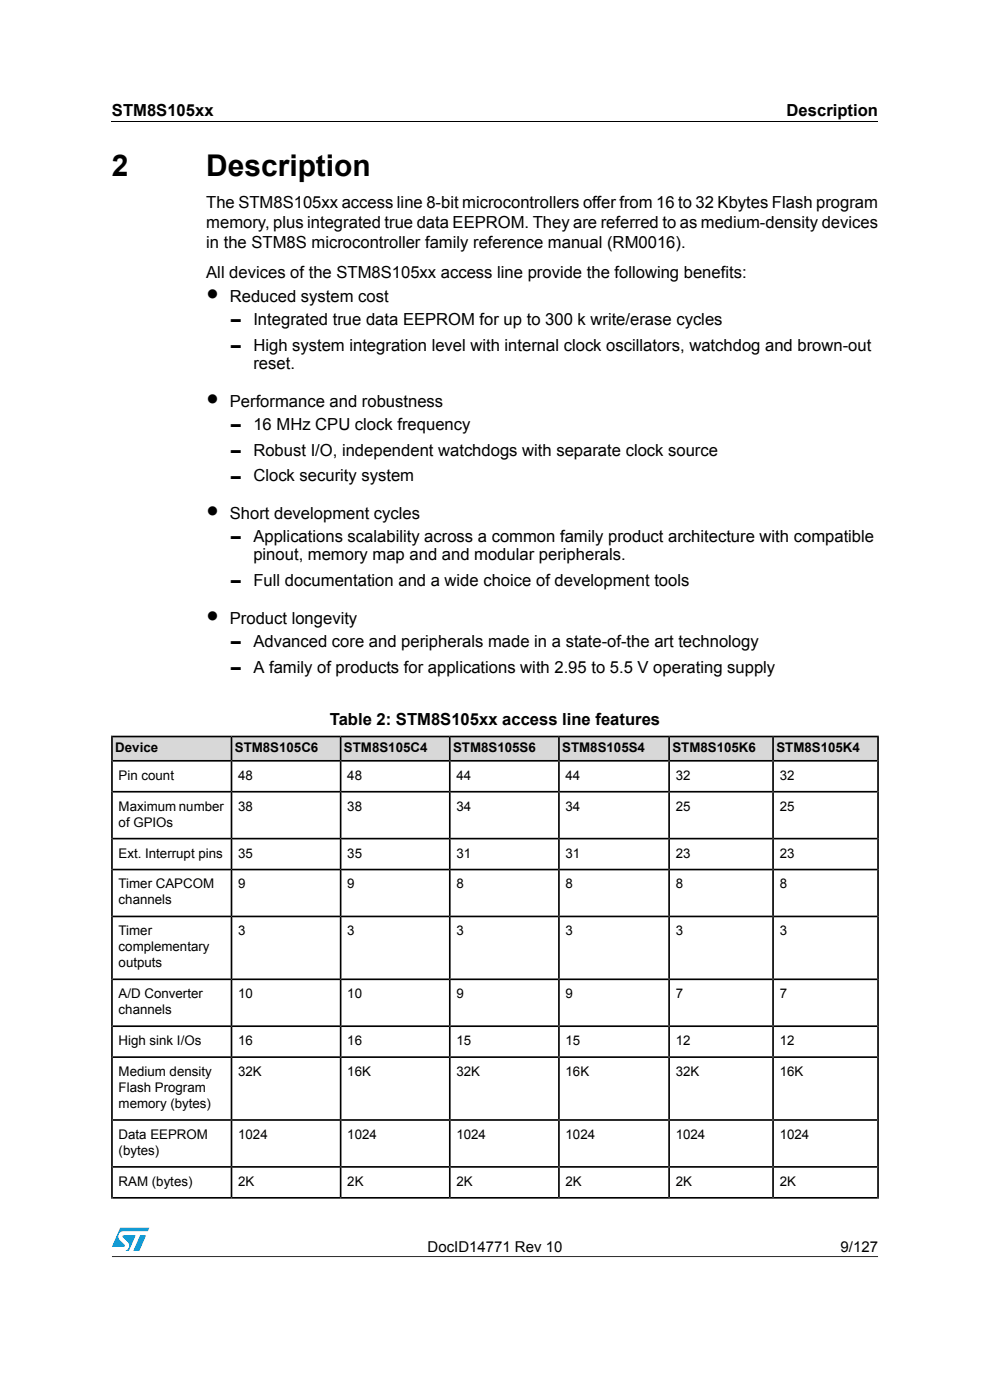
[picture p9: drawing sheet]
<svg xmlns="http://www.w3.org/2000/svg" width="210mm" height="297mm" viewBox="0 0 210 297" stroke-linecap="round" stroke-linejoin="round" font-family="sans-serif">
<g fill="#d8d8d8">
<path d="M164 156.4h22.3v4.8h-22.3z"/>
<path d="M141.9 156.4h21.9v4.8h-21.9z"/>
<path d="M118.6 156.4h23.2v4.8h-23.2z"/>
<path d="M95.4 156.4h23v4.8h-23z"/>
<path d="M72.3 156.4h22.9v4.8h-22.9z"/>
<path d="M49.1 156.4h23v4.8h-23z"/>
<path d="M23.8 156.4h25.1v4.8h-25.1z"/>
</g>
<g fill="#000">
<path d="M23.6 156.1h25.5v.1l-.2 .2h-25zM49.1 156.1h23.2v.1l-.2 .2h-22.8zM72.3 156.1h23.1v.1l-.2 .2h-22.8zM95.4 156.1h23.2v.1l-.2 .2h-22.8zM118.6 156.1h23.3v.1l-.1 .2h-23.1zM141.9 156.1h22.1v.1l-.2 .2h-21.7zM164 156.1h22.4l-.3 .3h-21.9zM23.9 177.7h25l.2 .2-.2 .2h-25l-.1-.2zM23.8 168l.1-.2h25l.2 .2-.2 .1h-25zM23.8 161.4l.1-.2h25l.2 .2-.2 .2h-25zM23.6 168l.3 .1v9.6l-.1 .2h-.2zM23.6 161.4l.3 .2v6.2l-.1 .2h-.2z"/>
<path d="M23.6 156.1l.3 .3v4.8l-.1 .2h-.2zM49.3 177.7h22.8l.2 .2-.2 .2h-22.8l-.2-.2zM49.1 168l.2-.2h22.8l.2 .2-.2 .1h-22.8zM49.1 161.4l.2-.2h22.8l.2 .2-.2 .2h-22.8zM48.9 168.1l.2-.1 .2 .1v9.6l-.2 .2-.2-.2zM48.9 161.6l.2-.2 .2 .2v6.2l-.2 .2-.2-.2zM48.9 156.4l.2-.2 .2 .2v4.8l-.2 .2-.2-.2zM72.3 177.9l.1-.2h22.8l.2 .2-.2 .2h-22.8zM72.3 168l.1-.2h22.8l.2 .2-.2 .1h-22.8zM72.3 161.4l.1-.2h22.8l.2 .2-.2 .2h-22.8zM72.1 168.1l.2-.1 .1 .1v9.6l-.1 .2-.2-.2zM72.1 161.6l.2-.2 .1 .2v6.2l-.1 .2-.2-.2z"/>
<path d="M72.1 156.4l.2-.2 .1 .2v4.8l-.1 .2-.2-.2zM95.4 177.9l.2-.2h22.8l.2 .2-.2 .2h-22.8zM95.4 168l.2-.2h22.8l.2 .2-.2 .1h-22.8zM95.4 161.4l.2-.2h22.8l.2 .2-.2 .2h-22.8zM95.2 168.1l.2-.1 .2 .1v9.6l-.2 .2-.2-.2zM95.2 161.6l.2-.2 .2 .2v6.2l-.2 .2-.2-.2zM95.2 156.4l.2-.2 .2 .2v4.8l-.2 .2-.2-.2zM118.7 177.7h23.1l.1 .2-.1 .2h-23.1l-.1-.2zM118.6 168l.1-.2h23.1l.1 .2-.1 .1h-23.1zM118.6 161.4l.1-.2h23.1l.1 .2-.1 .2h-23.1zM118.4 168.1l.2-.1 .1 .1v9.6l-.1 .2-.2-.2zM118.4 161.6l.2-.2 .1 .2v6.2l-.1 .2-.2-.2z"/>
<path d="M118.4 156.4l.2-.2 .1 .2v4.8l-.1 .2-.2-.2zM142.1 177.7h21.7l.2 .2-.2 .2h-21.7l-.2-.2zM141.9 168l.2-.2h21.7l.2 .2-.2 .1h-21.7zM141.9 161.4l.2-.2h21.7l.2 .2-.2 .2h-21.7zM141.8 168.1l.1-.1 .2 .1v9.6l-.2 .2-.1-.2zM141.8 161.6l.1-.2 .2 .2v6.2l-.2 .2-.1-.2zM141.8 156.4l.1-.2 .2 .2v4.8l-.2 .2-.1-.2zM164 177.9l.2-.2h21.9l.2 .2-.2 .2h-21.9zM164 168l.2-.2h21.9l.2 .2-.2 .1h-21.9zM164 161.4l.2-.2h21.9l.2 .2-.2 .2h-21.9zM163.8 168.1l.2-.1 .2 .1v9.6l-.2 .2-.2-.2zM163.8 161.6l.2-.2 .2 .2v6.2l-.2 .2-.2-.2z"/>
<path d="M163.8 156.4l.2-.2 .2 .2v4.8l-.2 .2-.2-.2zM186.1 168.1l.3-.1v9.9l-.3-.2zM186.1 161.6l.3-.2v6.6l-.3-.2zM186.1 156.4l.3-.3v5.3l-.3-.2zM23.9 194.2h25l.2 .2-.2 .2h-25l-.1-.2zM23.8 184.5l.1-.2h25l.2 .2-.2 .1h-25zM23.6 184.5l.3 .1v9.6l-.1 .2h-.2zM23.6 177.9l.3 .2v6.2l-.1 .2h-.2zM49.3 194.2h22.8l.2 .2-.2 .2h-22.8l-.2-.2zM49.1 184.5l.2-.2h22.8l.2 .2-.2 .1h-22.8zM48.9 184.6l.2-.1 .2 .1v9.6l-.2 .2-.2-.2zM49.1 177.9l.2 .2v6.2l-.2 .2-.2-.2v-6.2z"/>
<path d="M72.3 194.4l.1-.2h22.8l.2 .2-.2 .2h-22.8zM72.3 184.5l.1-.2h22.8l.2 .2-.2 .1h-22.8zM72.1 184.6l.2-.1 .1 .1v9.6l-.1 .2-.2-.2zM72.1 178.1l.2-.2 .1 .2v6.2l-.1 .2-.2-.2zM95.4 194.4l.2-.2h22.8l.2 .2-.2 .2h-22.8zM95.4 184.5l.2-.2h22.8l.2 .2-.2 .1h-22.8zM95.2 184.6l.2-.1 .2 .1v9.6l-.2 .2-.2-.2zM95.4 177.9l.2 .2v6.2l-.2 .2-.2-.2v-6.2zM118.6 194.4l.1-.2h23.1l.1 .2-.1 .2h-23.1zM118.6 184.5l.1-.2h23.1l.1 .2-.1 .1h-23.1zM118.4 184.6l.2-.1 .1 .1v9.6l-.1 .2-.2-.2zM118.4 178.1l.2-.2 .1 .2v6.2l-.1 .2-.2-.2z"/>
<path d="M142.1 194.2h21.7l.2 .2-.2 .2h-21.7l-.2-.2zM141.9 184.5l.2-.2h21.7l.2 .2-.2 .1h-21.7zM141.8 184.6l.1-.1 .2 .1v9.6l-.2 .2-.1-.2zM141.8 178.1l.1-.2 .2 .2v6.2l-.2 .2-.1-.2zM164 194.4l.2-.2h21.9l.2 .2-.2 .2h-21.9zM164 184.5l.2-.2h21.9l.2 .2-.2 .1h-21.9zM163.8 184.6l.2-.1 .2 .1v9.6l-.2 .2-.2-.2zM163.8 178.1l.2-.2 .2 .2v6.2l-.2 .2-.2-.2zM186.1 184.6l.3-.1v9.9l-.3-.2zM186.3 177.9h.1v6.6l-.3-.2v-6.2zM23.8 217.7l.1-.2h25l.2 .2-.2 .2h-25zM23.9 207.6h25l.2 .2-.2 .1h-25l-.1-.1z"/>
<path d="M23.6 207.8l.3 .1v9.6l-.1 .2h-.2zM23.6 194.4l.3 .2v13l-.1 .2h-.2zM49.1 217.7l.2-.2h22.8l.2 .2-.2 .2h-22.8zM49.1 207.8l.2-.2h22.8l.2 .2-.2 .1h-22.8zM48.9 207.9l.2-.1 .2 .1v9.6l-.2 .2-.2-.2zM48.9 194.6l.2-.2 .2 .2v13l-.2 .2-.2-.2zM72.3 217.7l.1-.2h22.8l.2 .2-.2 .2h-22.8zM72.3 207.8l.1-.2h22.8l.2 .2-.2 .1h-22.8zM72.1 207.9l.2-.1 .1 .1v9.6l-.1 .2-.2-.2zM72.1 194.6l.2-.2 .1 .2v13l-.1 .2-.2-.2zM95.4 217.7l.2-.2h22.8l.2 .2-.2 .2h-22.8zM95.4 207.8l.2-.2h22.8l.2 .2-.2 .1h-22.8z"/>
<path d="M95.2 207.9l.2-.1 .2 .1v9.6l-.2 .2-.2-.2zM95.2 194.6l.2-.2 .2 .2v13l-.2 .2-.2-.2zM118.6 217.7l.1-.2h23.1l.1 .2-.1 .2h-23.1zM118.6 207.8l.1-.2h23.1l.1 .2-.1 .1h-23.1zM118.4 207.9l.2-.1 .1 .1v9.6l-.1 .2-.2-.2zM118.4 194.6l.2-.2 .1 .2v13l-.1 .2-.2-.2zM141.9 217.7l.2-.2h21.7l.2 .2-.2 .2h-21.7zM142.1 207.6h21.7l.2 .2-.2 .1h-21.7l-.2-.1zM141.8 207.9l.1-.1 .2 .1v9.6l-.2 .2-.1-.2zM141.8 194.6l.1-.2 .2 .2v13l-.2 .2-.1-.2zM164 217.7l.2-.2h21.9l.2 .2-.2 .2h-21.9zM164 207.8l.2-.2h21.9l.2 .2-.2 .1h-21.9z"/>
<path d="M163.8 207.9l.2-.1 .2 .1v9.6l-.2 .2-.2-.2zM163.8 194.6l.2-.2 .2 .2v13l-.2 .2-.2-.2zM186.1 207.9l.3-.1v9.9l-.3-.2zM186.1 194.6l.3-.2v13.4l-.3-.2zM23.8 237.6l.1-.2h25l.2 .2-.2 .2h-25zM23.9 224.1h25l.2 .2-.2 .1h-25l-.1-.1zM23.6 224.3l.3 .1v13l-.1 .2h-.2zM23.6 217.7l.3 .2v6.2l-.1 .2h-.2zM49.1 237.6l.2-.2h22.8l.2 .2-.2 .2h-22.8zM49.1 224.3l.2-.2h22.8l.2 .2-.2 .1h-22.8zM48.9 224.4l.2-.1 .2 .1v13l-.2 .2-.2-.2zM48.9 217.9l.2-.2 .2 .2v6.2l-.2 .2-.2-.2z"/>
<path d="M72.4 237.4h22.8l.2 .2-.2 .2h-22.8l-.1-.2zM72.4 224.1h22.8l.2 .2-.2 .1h-22.8l-.1-.1zM72.1 224.4l.2-.1 .1 .1v13l-.1 .2-.2-.2zM72.1 217.9l.2-.2 .1 .2v6.2l-.1 .2-.2-.2zM95.4 237.6l.2-.2h22.8l.2 .2-.2 .2h-22.8zM95.4 224.3l.2-.2h22.8l.2 .2-.2 .1h-22.8zM95.2 224.4l.2-.1 .2 .1v13l-.2 .2-.2-.2zM95.2 217.9l.2-.2 .2 .2v6.2l-.2 .2-.2-.2zM118.6 237.6l.1-.2h23.1l.1 .2-.1 .2h-23.1zM118.6 224.3l.1-.2h23.1l.1 .2-.1 .1h-23.1zM118.4 224.4l.2-.1 .1 .1v13l-.1 .2-.2-.2zM118.4 217.9l.2-.2 .1 .2v6.2l-.1 .2-.2-.2z"/>
<path d="M141.9 237.6l.2-.2h21.7l.2 .2-.2 .2h-21.7zM141.9 224.3l.2-.2h21.7l.2 .2-.2 .1h-21.7zM141.8 224.4l.1-.1 .2 .1v13l-.2 .2-.1-.2zM141.8 217.9l.1-.2 .2 .2v6.2l-.2 .2-.1-.2zM164.2 237.4h21.9l.2 .2-.2 .2h-21.9l-.2-.2zM164.2 224.1h21.9l.2 .2-.2 .1h-21.9l-.2-.1zM163.8 224.4l.2-.1 .2 .1v13l-.2 .2-.2-.2zM163.8 217.9l.2-.2 .2 .2v6.2l-.2 .2-.2-.2zM186.1 224.4l.3-.1v13.3l-.3-.2zM186.1 217.9l.3-.2v6.6l-.3-.2zM23.8 254.1l.1-.2h25l.2 .4h-25.2zM23.8 247.5l.1-.1h25l.2 .1-.2 .2h-25z"/>
<path d="M23.6 254.1l.3 .2h-.3zM23.6 247.5l.3 .2v6.2l-.1 .2h-.2zM23.6 237.6l.3 .2v9.6l-.1 .1h-.2zM49.1 254.1l.2-.2h22.8l.2 .4h-23.2zM49.1 247.5l.2-.1h22.8l.2 .1-.2 .2h-22.8zM48.9 247.7l.2-.2 .2 .2v6.2l-.2 .2-.2-.2zM48.9 237.8l.2-.2 .2 .2v9.6l-.2 .1-.2-.1zM72.3 254.1l.1-.2h22.8l.2 .4h-23.1zM72.3 247.5l.1-.1h22.8l.2 .1-.2 .2h-22.8zM72.1 247.7l.2-.2 .1 .2v6.2l-.1 .2-.2-.2zM72.1 237.8l.2-.2 .1 .2v9.6l-.1 .1-.2-.1zM95.4 254.1l.2-.2h22.8l.2 .4h-23.2z"/>
<path d="M95.4 247.5l.2-.1h22.8l.2 .1-.2 .2h-22.8zM95.2 247.7l.2-.2 .2 .2v6.2l-.2 .2-.2-.2zM95.2 237.8l.2-.2 .2 .2v9.6l-.2 .1-.2-.1zM118.6 254.1l.1-.2h23.1l.1 .4h-23.3zM118.6 247.5l.1-.1h23.1l.1 .1-.1 .2h-23.1zM118.4 247.7l.2-.2 .1 .2v6.2l-.1 .2-.2-.2zM118.4 237.8l.2-.2 .1 .2v9.6l-.1 .1-.2-.1zM142.1 253.9h21.7l.2 .4h-22.1zM141.9 247.5l.2-.1h21.7l.2 .1-.2 .2h-21.7zM141.8 247.7l.1-.2 .2 .2v6.2l-.2 .2-.1-.2zM141.8 237.8l.1-.2 .2 .2v9.6l-.2 .1-.1-.1zM164 254.1l.2-.2h21.9l.2 .2-.2 .2h-22.1z"/>
<path d="M164 247.5l.2-.1h21.9l.2 .1-.2 .2h-21.9zM163.8 247.7l.2-.2 .2 .2v6.2l-.2 .2-.2-.2zM163.8 237.8l.2-.2 .2 .2v9.6l-.2 .1-.2-.1zM186.1 254.3l.3-.2v.2zM186.1 247.7l.3-.2v6.6l-.3-.2zM186.1 237.8l.3-.2v9.9l-.3-.1zM23.8 266.5h162.5v.2h-162.5z"/>
</g>
<g fill="#0093d1">
<path d="M29.7 262.1h1.3l-1.5 3.3h-1.2z"/>
<path d="M25.5 260.5h6.2l-.3 .7h-5.2a1.12 1.12 0 0 0-1 .7 1.12 1.12 0 0 0 .3 1.2l1 1-.1 .3-2.6 .1z"/>
<path d="M26.1 262.1h2.7l-1.5 3.3-.7-.1a1.17 1.17 0 0 0 .5-1.8l-1.1-1.1z"/>
</g>
<path d="M23.8 25.8h162.5" fill="none" stroke="#000" stroke-width=".21"/>
<g font-size="7.8">
<text x="43.8" y="65.1">•</text>
<text x="48.8" y="70.1">-</text>
<text x="48.8" y="75.5">-</text>
<text x="43.8" y="87.3">•</text>
<text x="48.8" y="92.3">-</text>
<text x="48.8" y="97.8">-</text>
<text x="48.8" y="103.2">-</text>
<text x="43.8" y="111.2">•</text>
<text x="48.8" y="116.1">-</text>
<text x="48.8" y="125.4">-</text>
<text x="43.8" y="133.4">•</text>
<text x="48.8" y="138.3">-</text>
<text x="48.8" y="143.8">-</text>
</g>
<g font-size="6.3">
<text x="23.8" y="37.4">2</text>
<text x="43.8" y="37.4">Description</text>
</g>
<g font-size="3.5">
<text x="23.8" y="24.5">STM8S105xx</text>
<text x="166.9" y="24.5">Description</text>
<text x="43.8" y="44.1">The STM8S105xx access line 8-bit microcontrollers offer from 16 to 32 Kbytes Flash program</text>
<text x="43.8" y="48.3">memory, plus integrated true data EEPROM. They are referred to as medium-density devices</text>
<text x="43.8" y="52.6">in the STM8S microcontroller family reference manual (RM0016).</text>
<text x="43.8" y="58.9">All devices of the STM8S105xx access line provide the following benefits:</text>
<text x="48.8" y="64">Reduced system cost</text>
<text x="53.7" y="69">Integrated true data EEPROM for up to 300 k write/erase cycles</text>
<text x="53.7" y="74.4">High system integration level with internal clock oscillators, watchdog and brown-out</text>
<text x="53.7" y="78.3">reset.</text>
<text x="48.8" y="86.3">Performance and robustness</text>
<text x="53.7" y="91.2">16 MHz CPU clock frequency</text>
<text x="53.7" y="96.7">Robust I/O, independent watchdogs with separate clock source</text>
<text x="53.7" y="102.1">Clock security system</text>
<text x="48.8" y="110.1">Short development cycles</text>
<text x="53.7" y="115">Applications scalability across a common family product architecture with compatible</text>
<text x="53.7" y="118.9">pinout, memory map and and modular peripherals.</text>
<text x="53.7" y="124.4">Full documentation and a wide choice of development tools</text>
<text x="48.8" y="132.3">Product longevity</text>
<text x="53.7" y="137.2">Advanced core and peripherals made in a state-of-the art technology</text>
<text x="53.7" y="142.7">A family of products for applications with 2.95 to 5.5 V operating supply</text>
<text x="70" y="153.8">Table 2: STM8S105xx access line features</text>
</g>
<g font-size="3.2">
<text x="90.7" y="265.5">DocID14771 Rev 10</text>
<text x="178.3" y="265.5">9/127</text>
</g>
<g font-size="2.8">
<text x="24.5" y="159.6">Device</text>
<text x="49.8" y="159.6">STM8S105C6</text>
<text x="73" y="159.6">STM8S105C4</text>
<text x="96.1" y="159.6">STM8S105S6</text>
<text x="119.3" y="159.6">STM8S105S4</text>
<text x="142.6" y="159.6">STM8S105K6</text>
<text x="164.7" y="159.6">STM8S105K4</text>
<text x="25.2" y="165.4">Pin count</text>
<text x="50.5" y="165.4">48</text>
<text x="73.7" y="165.4">48</text>
<text x="96.8" y="165.4">44</text>
<text x="120" y="165.4">44</text>
<text x="143.3" y="165.4">32</text>
<text x="165.4" y="165.4">32</text>
<text x="25.2" y="172">Maximum number</text>
<text x="50.5" y="172">38</text>
<text x="73.7" y="172">38</text>
<text x="96.8" y="172">34</text>
<text x="120" y="172">34</text>
<text x="143.3" y="172">25</text>
<text x="165.4" y="172">25</text>
<text x="25.2" y="175.4">of GPIOs</text>
<text x="25.2" y="181.9">Ext. Interrupt pins</text>
<text x="50.5" y="181.9">35</text>
<text x="73.7" y="181.9">35</text>
<text x="96.8" y="181.9">31</text>
<text x="120" y="181.9">31</text>
<text x="143.3" y="181.9">23</text>
<text x="165.4" y="181.9">23</text>
<text x="25.2" y="188.5">Timer CAPCOM</text>
<text x="25.2" y="191.9">channels</text>
<text x="50.5" y="188.5">9</text>
<text x="73.7" y="188.5">9</text>
<text x="96.8" y="188.5">8</text>
<text x="120" y="188.5">8</text>
<text x="143.3" y="188.5">8</text>
<text x="165.4" y="188.5">8</text>
<text x="25.2" y="198.4">Timer</text>
<text x="25.2" y="201.8">complementary</text>
<text x="50.5" y="198.4">3</text>
<text x="73.7" y="198.4">3</text>
<text x="96.8" y="198.4">3</text>
<text x="120" y="198.4">3</text>
<text x="143.3" y="198.4">3</text>
<text x="165.4" y="198.4">3</text>
<text x="25.2" y="205.2">outputs</text>
<text x="25.2" y="211.8">A/D Converter</text>
<text x="25.2" y="215.2">channels</text>
<text x="50.5" y="211.8">10</text>
<text x="73.7" y="211.8">10</text>
<text x="96.8" y="211.8">9</text>
<text x="120" y="211.8">9</text>
<text x="143.3" y="211.8">7</text>
<text x="165.4" y="211.8">7</text>
<text x="25.2" y="221.7">High sink I/Os</text>
<text x="50.5" y="221.7">16</text>
<text x="73.7" y="221.7">16</text>
<text x="96.8" y="221.7">15</text>
<text x="120" y="221.7">15</text>
<text x="143.3" y="221.7">12</text>
<text x="165.4" y="221.7">12</text>
<text x="25.2" y="228.3">Medium density</text>
<text x="25.2" y="231.7">Flash Program</text>
<text x="50.5" y="228.3">32K</text>
<text x="73.7" y="228.3">16K</text>
<text x="96.8" y="228.3">32K</text>
<text x="120" y="228.3">16K</text>
<text x="143.3" y="228.3">32K</text>
<text x="165.4" y="228.3">16K</text>
<text x="25.2" y="235">memory (bytes)</text>
<text x="25.2" y="241.6">Data EEPROM</text>
<text x="25.2" y="245">(bytes)</text>
<text x="50.5" y="241.6">1024</text>
<text x="73.7" y="241.6">1024</text>
<text x="96.8" y="241.6">1024</text>
<text x="120" y="241.6">1024</text>
<text x="143.3" y="241.6">1024</text>
<text x="165.4" y="241.6">1024</text>
<text x="25.2" y="251.6">RAM (bytes)</text>
<text x="50.5" y="251.6">2K</text>
<text x="73.7" y="251.6">2K</text>
<text x="96.8" y="251.6">2K</text>
<text x="120" y="251.6">2K</text>
<text x="143.3" y="251.6">2K</text>
<text x="165.4" y="251.6">2K</text>
</g>
</svg>
